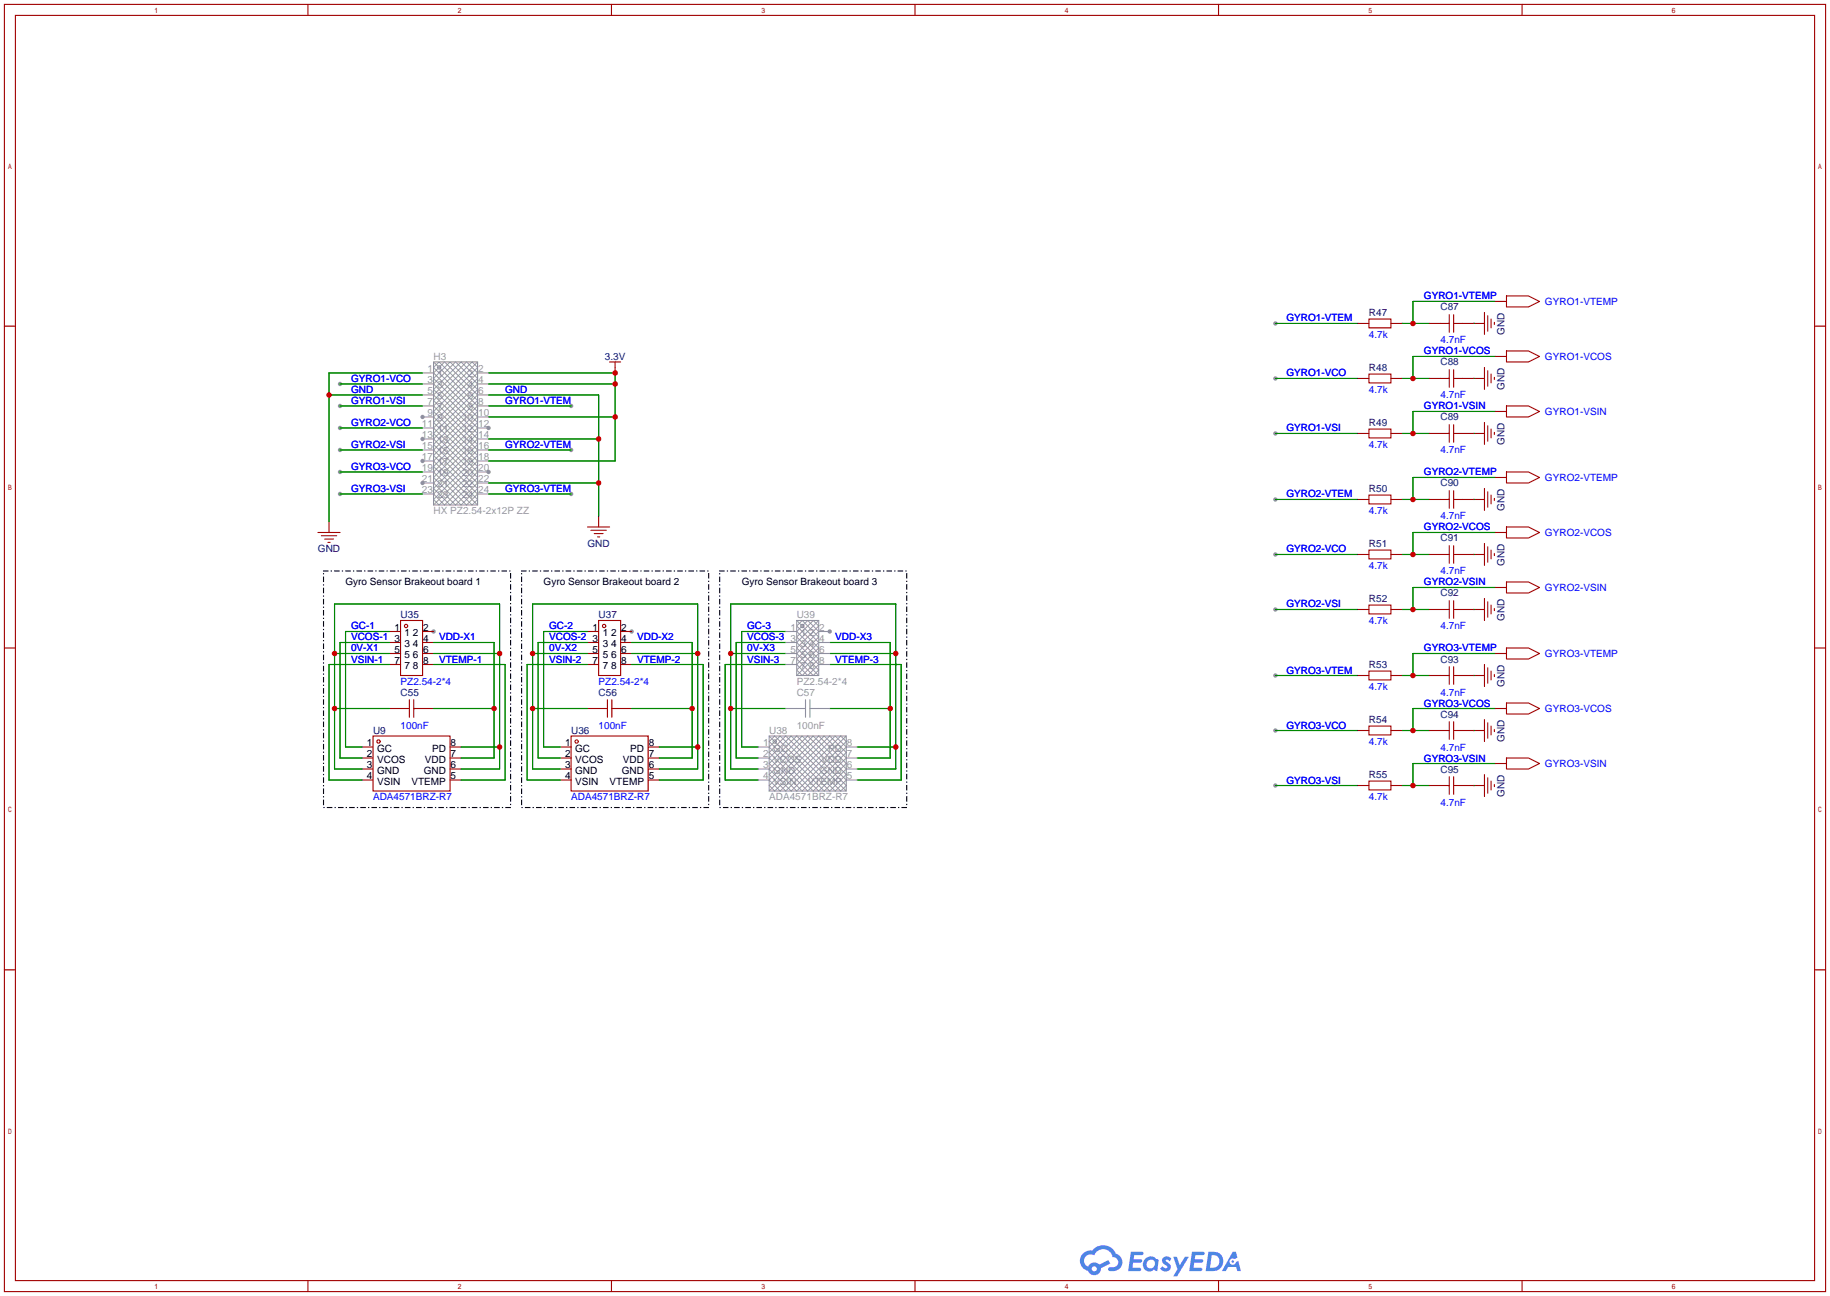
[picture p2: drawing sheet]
<svg xmlns="http://www.w3.org/2000/svg" width="422mm" height="299mm" viewBox="0 0 422 299" stroke-linecap="round" stroke-linejoin="round" font-family="sans-serif">
<g fill="#999">
<circle cx="100.1" cy="145.8" r=".51"/>
<circle cx="145.8" cy="145.8" r=".51"/>
<circle cx="191.5" cy="145.8" r=".51"/>
<circle cx="112.8" cy="109" r=".51"/>
<circle cx="97.5" cy="96.3" r=".51"/>
<circle cx="97.5" cy="101.3" r=".51"/>
<circle cx="112.8" cy="98.8" r=".51"/>
<circle cx="97.5" cy="106.4" r=".51"/>
<circle cx="97.5" cy="111.5" r=".51"/>
<circle cx="78.5" cy="88.6" r=".51"/>
<circle cx="78.5" cy="93.7" r=".51"/>
<circle cx="131.8" cy="93.7" r=".51"/>
<circle cx="78.5" cy="98.8" r=".51"/>
<circle cx="78.5" cy="103.9" r=".51"/>
<circle cx="131.8" cy="103.9" r=".51"/>
<circle cx="78.5" cy="109" r=".51"/>
<circle cx="78.5" cy="114" r=".51"/>
<circle cx="131.8" cy="114" r=".51"/>
<circle cx="294.4" cy="168.7" r=".51"/>
<circle cx="294.4" cy="181.4" r=".51"/>
<circle cx="294.4" cy="156" r=".51"/>
<circle cx="294.4" cy="128" r=".51"/>
<circle cx="294.4" cy="140.7" r=".51"/>
<circle cx="294.4" cy="115.3" r=".51"/>
<circle cx="294.4" cy="87.4" r=".51"/>
<circle cx="294.4" cy="100.1" r=".51"/>
<circle cx="294.4" cy="74.7" r=".51"/>
</g>
<g fill="none" stroke="#a10000" stroke-width=".25">
<path d="M1 1h420.4v297.2h-420.4zM3.6 3.6h415.2v292.1h-415.2zM71.1 1v2.6M141.1 1v2.6M211.2 1v2.6M281.3 1v2.6M351.3 1v2.6M1 75.3h2.6M418.8 75.3h2.6M1 149.6h2.6M418.8 149.6h2.6M1 223.9h2.6"/>
<path d="M418.8 223.9h2.6M71.1 295.7v2.5M141.1 295.7v2.5M211.2 295.7v2.5M281.3 295.7v2.5M351.3 295.7v2.5"/>
</g>
<g fill="#5487ff">
<path d="M268.5 290.3a1.3 1.3 0 0 1 1.9 .3l-.4 .6a.54 .54 0 0 0-1-.2l.2 .2a1.28 1.28 0 0 1 .8 2 1.53 1.53 0 0 1-2.2-.3l.5-.6 .8 .5a.31 .31 0 0 0 .3-.3 .31 .31 0 0 0-.2-.3 1.12 1.12 0 0 1-.7-1.9z"/>
<path d="M270.8 290.2h.8l.7 1.9 1.2-1.9h.9l-2.7 4.5h-.9l1-1.7z"/>
<path d="M261 289h2.3a.46 .46 0 0 1 .5 .1 .46 .46 0 0 1 .1 .5l-.3 .2h-1.8l-.1 .9h1.6a.4 .4 0 0 1 .3 .4 .4 .4 0 0 1-.4 .4h-1.6l-.2 1.2h1.4a.46 .46 0 0 1 .5 .1 .46 .46 0 0 1 .1 .5l-.4 .2h-2.6z"/>
<path d="M275.1 289h2.3a.47 .47 0 0 1 .5 .1 .47 .47 0 0 1 .1 .5l-.3 .2h-1.8l-.1 .9h1.6a.4 .4 0 0 1 .4 .4 .4 .4 0 0 1-.5 .4h-1.6l-.2 1.2h1.4a.46 .46 0 0 1 .5 .1 .46 .46 0 0 1 .1 .5l-.4 .2h-2.6z"/>
<path d="M284.5 289h.8l.3 1.3-.6 .4a.75 .75 0 0 0-1.1 .3 .75 .75 0 0 0 .5 1 .75 .75 0 0 0 .9-.6l.5-.3 .6 2.4h-.8l-.3-1h-1.8l-.5 1h-1z"/>
<path d="M278.9 289l-.6 4.5h1.4a2.27 2.27 0 0 0 2.7-2.3 2.27 2.27 0 0 0-2.7-2.2zM279.7 289.8a1.5 1.5 0 0 1 1.8 1.5 1.5 1.5 0 0 1-1.9 1.4h-.3z"/>
<path d="M264.4 290.6a1.6 1.6 0 0 0-.4 2.3 1.6 1.6 0 0 0 2.3 .2l.8 .4 .3-2.5-.1-.3h-.5a1.58 1.58 0 0 0-2.4-.1zM265 291.1a.99 .99 0 0 1 1.6 .6 .99 .99 0 0 1-1.3 1.1 .98 .98 0 0 1-.3-1.7z"/>
<path d="M250 289.4a2.37 2.37 0 0 0 1.1 4 1.54 1.54 0 0 0 1.8 1 1.54 1.54 0 0 0 1.2-1.6l2.2-1.1-.5-.8-2.1 1.1a1.57 1.57 0 0 0-2.6 .4 1.5 1.5 0 0 1-.7-2.1 1.5 1.5 0 0 1 2.2-.5 2.23 2.23 0 0 1 2.3-1.4 2.23 2.23 0 0 1 1.9 1.8 1.16 1.16 0 0 1 1.3 1.1 1.16 1.16 0 0 1-1.1 1.3h-.7a.47 .47 0 0 0-.5 .3 .47 .47 0 0 0 .4 .6 2.14 2.14 0 0 0 2.7-1.4 2.14 2.14 0 0 0-1.3-2.7 3.2 3.2 0 0 0-5.5-.7l-1.1 .1zM252 292.9a.6 .6 0 0 1 1.2 0 .6 .6 0 0 1-1.2 0z"/>
<circle cx="284.6" cy="291.3" r=".28"/>
</g>
<g fill="none" stroke="#a10000" stroke-width=".25">
<path d="M313.4 74.7h2.6M316 73.7h5.1v2h-5.1zM321.1 74.7h2.5M329.9 74.7h4.6M334.5 72.6v4.1M335.5 74.7h7.1M335.5 72.6v4.1M342.6 72.1v5.1M343.4 72.9v3.6M344.2 73.7v2M344.9 74.4v.5M345.2 69.6h2.5"/>
<path d="M347.7 68.3h5.1l2.5 1.3-2.5 1.3h-5.1zM140.7 83.6h2.6M142 83.6v2.5M313.4 87.4h2.6M316 86.4h5.1v2h-5.1zM316 99.1h5.1v2h-5.1zM321.1 87.4h2.5M329.9 87.4h4.6M334.5 85.3v4.1M334.5 98v4.1M335.5 87.4h7.1M335.5 85.3v4.1"/>
<path d="M335.5 98v4.1M342.6 84.8v5.1M342.6 97.5v5.1M343.4 85.6v3.6M343.4 98.3v3.6M344.2 86.4v2M344.2 99.1v2M344.9 87.1v.5M344.9 99.8v.5M345.2 82.3h2.5M345.2 95h2.5M347.7 81h5.1l2.5 1.3-2.5 1.3h-5.1z"/>
<path d="M347.7 93.7h5.1l2.5 1.3-2.5 1.3h-5.1zM138.2 119.1v2.6M313.4 115.3h2.6M313.4 100.1h2.6M316 114.3h5.1v2h-5.1zM321.1 115.3h2.5M321.1 100.1h2.5M329.9 115.3h4.6M329.9 100.1h4.6M334.5 113.3v4M335.5 115.3h7.1M335.5 100.1h7.1"/>
<path d="M335.5 113.3v4M342.6 112.8v5.1M343.4 113.5v3.6M344.2 114.3v2M344.9 115.1v.5M345.2 110.2h2.5M347.7 109h5.1l2.5 1.2-2.5 1.3h-5.1zM73.4 122.9h5.1M74.2 123.7h3.5M74.9 124.5h2.1M75.7 125.2h.5M75.9 120.4v2.5"/>
<path d="M135.6 121.7h5.1M136.4 122.4h3.6M137.2 123.2h2M137.9 124h.5M313.4 128h2.6M316 127h5.1v2h-5.1zM316 139.7h5.1v2h-5.1zM321.1 128h2.5M329.9 128h4.6M334.5 126v4M334.5 138.7v4M335.5 128h7.1"/>
<path d="M335.5 126v4M335.5 138.7v4M342.6 125.5v5.1M342.6 138.2v5.1M343.4 126.2v3.6M343.4 138.9v3.6M344.2 127v2M344.2 139.7v2M344.9 127.8v.5M345.2 122.9h2.5M345.2 135.6h2.5M347.7 121.7h5.1l2.5 1.2-2.5 1.3h-5.1z"/>
<path d="M347.7 134.4h5.1l2.5 1.2-2.5 1.3h-5.1zM89.9 145.8h2.6M89.9 153.4h2.6M89.9 148.3h2.6M89.9 150.9h2.6M92.5 143.3h5v12.7h-5zM97.5 145.8h2.6M97.5 153.4h2.6M97.5 148.3h2.6M97.5 150.9h2.6M135.6 145.8h2.6M135.6 153.4h2.6"/>
<path d="M135.6 148.3h2.6M135.6 150.9h2.6M138.2 143.3h5.1v12.7h-5.1zM143.3 145.8h2.5M143.3 153.4h2.5M143.3 148.3h2.5M143.3 150.9h2.5M313.4 156h2.6M313.4 140.7h2.6M316 154.9h5.1v2.1h-5.1zM321.1 156h2.5M321.1 140.7h2.5"/>
<path d="M329.9 156h4.6M329.9 140.7h4.6M334.5 153.9v4.1M335.5 156h7.1M335.5 140.7h7.1M335.5 153.9v4.1M342.6 153.4v5.1M343.4 154.2v3.5M344.2 154.9v2.1M344.9 140.5v.5M344.9 155.7v.5M345.2 150.9h2.5"/>
<path d="M347.7 149.6h5.1l2.5 1.3-2.5 1.2h-5.1zM83.6 172.5h2.5M83.6 175h2.5M83.6 177.5h2.5M86.1 169.9h17.8v12.7h-17.8zM89.9 163.6h4.6M94.5 161.5v4.1M95.5 163.6h4.6M95.5 161.5v4.1M103.9 172.5h2.5M103.9 175h2.5M103.9 177.5h2.5"/>
<path d="M129.3 172.5h2.5M129.3 175h2.5M129.3 177.5h2.5M131.8 169.9h17.8v12.7h-17.8zM135.6 163.6h4.6M140.2 161.5v4.1M141.2 163.6h4.6M141.2 161.5v4.1M149.6 172.5h2.5M149.6 175h2.5M149.6 177.5h2.5M313.4 168.7h2.6"/>
<path d="M316 167.6h5.1v2.1h-5.1zM321.1 168.7h2.5M329.9 168.7h4.6M334.5 166.6v4.1M334.5 179.3v4.1M335.5 168.7h7.1M335.5 166.6v4.1M335.5 179.3v4.1M342.6 166.1v5.1M342.6 178.8v5.1M343.4 166.9v3.5M343.4 179.6v3.5"/>
<path d="M344.2 167.6v2.1M344.9 168.4v.5M345.2 163.6h2.5M345.2 176.3h2.5M347.7 162.3h5.1l2.5 1.3-2.5 1.2h-5.1zM347.7 175h5.1l2.5 1.3-2.5 1.2h-5.1zM83.6 180.1h2.5M103.9 180.1h2.5M129.3 180.1h2.5M149.6 180.1h2.5M313.4 181.4h2.6M316 180.3h5.1v2.1h-5.1z"/>
<path d="M321.1 181.4h2.5M329.9 181.4h4.6M335.5 181.4h7.1M344.2 180.3v2.1M344.9 181.1v.5"/>
<circle cx="93.7" cy="144.5" r=".38"/>
<circle cx="139.4" cy="144.5" r=".38"/>
<circle cx="87.4" cy="171.2" r=".38"/>
<circle cx="133.1" cy="171.2" r=".38"/>
</g>
<g fill="none" stroke="#008700" stroke-width=".25">
<path d="M294.4 74.7h19M323.6 74.7h6.3M340.1 74.7h.1M345.2 69.6h-19.1v5.1M75.9 91.2h21.6M78.5 88.6h19M78.5 93.7h19M78.5 98.8h19M97.5 86.1h-21.6v34.3M112.8 86.1h29.2v20.3h-29.2M112.8 88.6h29.2M112.8 96.3h29.2"/>
<path d="M112.8 91.2h25.4v27.9M112.8 93.7h19M294.4 87.4h19M323.6 87.4h6.3M340.1 87.4h.1M345.2 82.3h-19.1v5.1M345.2 95h-19.1v5.1M78.5 103.9h19M78.5 109h19M78.5 114h19M112.8 111.5h25.4M112.8 101.3h25.4"/>
<path d="M112.8 103.9h19M112.8 114h19M294.4 115.3h19M294.4 100.1h19M323.6 115.3h6.3M323.6 100.1h6.3M340.1 100.1h.1M340.1 115.3h.1M345.2 110.2h-19.1v5.1M294.4 128h19M323.6 128h6.3M340.1 128h.1"/>
<path d="M345.2 122.9h-19.1v5.1M345.2 135.6h-19.1v5.1M77.2 150.9h12.7M89.9 145.8h-10.1v26.7h3.8M89.9 148.3h-11.4v26.7h5.1M89.9 153.4h-14v26.7h7.7M100.1 148.3h13.9v26.7h-7.6M100.1 153.4h16.5v26.7h-10.2M100.1 150.9h15.2M122.9 150.9h12.7M135.6 145.8h-10.1v26.7h3.8M135.6 148.3h-11.4v26.7h5.1"/>
<path d="M135.6 153.4h-13.9v26.7h7.6M145.8 148.3h14v26.7h-7.7M145.8 153.4h16.5v26.7h-10.2M145.8 150.9h15.2M168.7 150.9h12.7M181.4 145.8h-10.2v26.7h3.8M181.4 148.3h-11.5v26.7h5.1M181.4 153.4h-14v26.7h7.6M191.5 148.3h14v26.7h-7.6M191.5 153.4h16.5v26.7h-10.1M191.5 150.9h15.3M294.4 156h19"/>
<path d="M294.4 140.7h19M323.6 156h6.3M323.6 140.7h6.3M340.1 140.7h.1M340.1 156h.1M345.2 150.9h-19.1v5.1M77.2 163.6h12.7M83.6 177.5h-6.4v-38.1h38.1v38.1h-8.9M100.1 163.6h13.9M106.4 172.5h8.9M122.9 163.6h12.7M129.3 177.5h-6.4v-38.1h38.1v38.1h-8.9"/>
<path d="M145.8 163.6h14M152.1 172.5h8.9M168.7 163.6h12.7M175 177.5h-6.3v-38.1h38.1v38.1h-8.9M191.5 163.6h14M197.9 172.5h8.9M294.4 168.7h19M323.6 168.7h6.3M340.1 168.7h.1M345.2 163.6h-19.1v5.1M345.2 176.3h-19.1v5.1M294.4 181.4h19"/>
<path d="M323.6 181.4h6.3M340.1 181.4h.1"/>
</g>
<path d="M74.7 131.8h43.2v54.6h-43.2zM120.4 131.8h43.2v54.6h-43.2zM166.1 131.8h43.2v54.6h-43.2z" fill="none" stroke="#000" stroke-width=".25" stroke-dasharray="1 .8 0 .8"/>
<g fill="none" stroke="#999" stroke-width=".25">
<path d="M97.5 86.1h2.6M97.5 88.6h2.6M97.5 91.2h2.6M97.5 93.7h2.6M97.5 96.3h2.6M97.5 98.8h2.6M100.1 83.6h10.1v33h-10.1zM110.2 86.1h2.6M110.2 88.6h2.6M110.2 91.2h2.6M110.2 93.7h2.6M110.2 96.3h2.6"/>
<path d="M110.2 98.8h2.6M97.5 114h2.6M97.5 111.5h2.6M97.5 109h2.6M97.5 106.4h2.6M97.5 103.9h2.6M97.5 101.3h2.6M110.2 114h2.6M110.2 111.5h2.6M110.2 109h2.6M110.2 106.4h2.6M110.2 103.9h2.6"/>
<path d="M110.2 101.3h2.6M181.4 145.8h2.5M181.4 153.4h2.5M181.4 148.3h2.5M181.4 150.9h2.5M183.9 143.3h5.1v12.7h-5.1zM189 145.8h2.5M189 153.4h2.5M189 148.3h2.5M189 150.9h2.5M175 172.5h2.5M175 175h2.5"/>
<path d="M175 177.5h2.5M177.5 169.9h17.8v12.7h-17.8zM181.4 163.6h4.5M185.9 161.5v4.1M186.9 163.6h4.6M186.9 161.5v4.1M195.3 172.5h2.6M195.3 175h2.6M195.3 177.5h2.6M175 180.1h2.5M195.3 180.1h2.6"/>
<circle cx="101.3" cy="84.8" r=".38"/>
<circle cx="185.2" cy="144.5" r=".38"/>
<circle cx="178.8" cy="171.2" r=".38"/>
</g>
<g fill="none" stroke="#999" stroke-width=".23">
<path d="M100.1 83.6l10.1 10.1-10.1 10.2 10.1 10.1-2.5 2.6-7.6-7.6 10.1-10.2-10.1-10.2 5.1-5 5 5-10.1 10.2 10.1 10.2-7.6 7.6-2.5-2.6 10.1-10.1-10.1-10.2 10.1-10.1M101.3 83.6l-1.2 1.2 10.1 10.2-10.1 10.2 10.1 10.1-1.2 1.3-8.9-8.9 10.1-10.2-10.1-10.1 3.8-3.8 6.3 6.3-10.1 10.2 10.1 10.1-6.3 6.4-3.8-3.8 10.1-10.2-10.1-10.1 8.9-8.9 1.2 1.2-10.1 10.2 10.1 10.2-10.1 10.1 1.2 1.3 8.9-8.9-10.1-10.2 10.1-10.1-3.8-3.8-6.3 6.3 10.1 10.2-10.1 10.1 6.3 6.4 3.8-3.8-10.1-10.2 10.1-10.1zM101.5 84.5l.2 .2M101.7 85l-.2 .2M100.1 116.6l10.1-10.2-10.1-10.1 10.1-10.2-2.5-2.5-7.6 7.6 10.1 10.1-10.1 10.2 5.1 5.1 5-5.1-10.1-10.2 10.1-10.1-7.6-7.6-2.5 2.5 10.1 10.2-10.1 10.1 10.1 10.2M183.9 144.5l1.3-1.2 3.8 3.8-5.1 5 3.8 3.9 1.3-1.3-5.1-5.1 5.1-5.1-1.3-1.2-3.8 3.8 5.1 5-3.8 3.9-1.3-1.3 5.1-5.1zM183.9 156l5.1-5.1-5.1-5.1 2.5-2.5 2.6 2.5-5.1 5.1 5.1 5.1M183.9 143.3l5.1 5-5.1 5.1 2.5 2.6 2.6-2.6-5.1-5.1 5.1-5M185.3 144.2l.2 .2M185.5 144.7l-.2 .2M177.5 171.2l1.3-1.3 12.7 12.7 3.8-3.8-8.9-8.9-8.9 8.9 3.9 3.8 12.7-12.7 1.2 1.3-11.4 11.4-6.4-6.3 6.4-6.4 11.4 11.5-1.2 1.2-12.7-12.7-3.9 3.8 8.9 8.9 8.9-8.9-3.8-3.8-12.7 12.7-1.3-1.2 11.5-11.5 6.3 6.4-6.3 6.3zM177.5 169.9l12.7 12.7 5.1-5.1-7.6-7.6-10.2 10.2 2.6 2.5 12.7-12.7 2.5 2.6-10.1 10.1-7.7-7.6 5.1-5.1 12.7 12.7"/>
<path d="M179 170.9l.2 .1M179.2 171.4l-.2 .1M195.3 169.9l-12.7 12.7-5.1-5.1 7.7-7.6 10.1 10.2-2.5 2.5-12.7-12.7-2.6 2.6 10.2 10.1 7.6-7.6-5.1-5.1-12.7 12.7"/>
</g>
<g fill="#c00">
<circle cx="77.2" cy="163.6" r=".63"/>
<circle cx="77.2" cy="150.9" r=".63"/>
<circle cx="115.3" cy="150.9" r=".63"/>
<circle cx="115.3" cy="172.5" r=".63"/>
<circle cx="114" cy="163.6" r=".63"/>
<circle cx="122.9" cy="163.6" r=".63"/>
<circle cx="122.9" cy="150.9" r=".63"/>
<circle cx="161" cy="150.9" r=".63"/>
<circle cx="161" cy="172.5" r=".63"/>
<circle cx="159.8" cy="163.6" r=".63"/>
<circle cx="168.7" cy="163.6" r=".63"/>
<circle cx="168.7" cy="150.9" r=".63"/>
<circle cx="206.8" cy="150.9" r=".63"/>
<circle cx="206.8" cy="172.5" r=".63"/>
<circle cx="205.5" cy="163.6" r=".63"/>
<circle cx="142" cy="86.1" r=".63"/>
<circle cx="142" cy="88.6" r=".63"/>
<circle cx="142" cy="96.3" r=".63"/>
<circle cx="138.2" cy="111.5" r=".63"/>
<circle cx="138.2" cy="101.3" r=".63"/>
<circle cx="75.9" cy="91.2" r=".63"/>
<circle cx="326.1" cy="168.7" r=".63"/>
<circle cx="326.1" cy="181.4" r=".63"/>
<circle cx="326.1" cy="156" r=".63"/>
<circle cx="326.1" cy="128" r=".63"/>
<circle cx="326.1" cy="140.7" r=".63"/>
<circle cx="326.1" cy="115.3" r=".63"/>
<circle cx="326.1" cy="87.4" r=".63"/>
<circle cx="326.1" cy="100.1" r=".63"/>
<circle cx="326.1" cy="74.7" r=".63"/>
</g>
<g font-size="2.3" fill="#00f">
<text x="328.7" y="69.1">GYRO1-VTEMP</text>
<text x="356.6" y="70.4">GYRO1-VTEMP</text>
<text x="296.9" y="74.2">GYRO1-VTEM</text>
<text x="316" y="78">4.7k</text>
<text x="328.7" y="81.8">GYRO1-VCOS</text>
<text x="332.5" y="79.3">4.7nF</text>
<text x="356.6" y="83.1">GYRO1-VCOS</text>
<text x="81" y="88.2">GYRO1-VCO</text>
<text x="296.9" y="86.9">GYRO1-VCO</text>
<text x="81" y="90.7">GND</text>
<text x="81" y="93.3">GYRO1-VSI</text>
<text x="116.6" y="90.7">GND</text>
<text x="116.6" y="93.3">GYRO1-VTEM</text>
<text x="316" y="90.7">4.7k</text>
<text x="328.7" y="94.5">GYRO1-VSIN</text>
<text x="332.5" y="92">4.7nF</text>
<text x="356.6" y="95.8">GYRO1-VSIN</text>
<text x="81" y="98.3">GYRO2-VCO</text>
<text x="296.9" y="99.6">GYRO1-VSI</text>
<text x="81" y="103.4">GYRO2-VSI</text>
<text x="116.6" y="103.4">GYRO2-VTEM</text>
<text x="316" y="103.4">4.7k</text>
<text x="332.5" y="104.7">4.7nF</text>
<text x="81" y="108.5">GYRO3-VCO</text>
<text x="81" y="113.6">GYRO3-VSI</text>
<text x="116.6" y="113.6">GYRO3-VTEM</text>
<text x="328.7" y="109.8">GYRO2-VTEMP</text>
<text x="356.6" y="111">GYRO2-VTEMP</text>
<text x="296.9" y="114.9">GYRO2-VTEM</text>
<text x="316" y="118.7">4.7k</text>
<text x="332.5" y="119.9">4.7nF</text>
<text x="328.7" y="122.5">GYRO2-VCOS</text>
<text x="356.6" y="123.7">GYRO2-VCOS</text>
<text x="296.9" y="127.6">GYRO2-VCO</text>
<text x="316" y="131.4">4.7k</text>
<text x="328.7" y="135.2">GYRO2-VSIN</text>
<text x="332.5" y="132.6">4.7nF</text>
<text x="356.6" y="136.4">GYRO2-VSIN</text>
<text x="296.9" y="140.3">GYRO2-VSI</text>
<text x="81" y="145.3">GC-1</text>
<text x="81" y="147.9">VCOS-1</text>
<text x="101.3" y="147.9">VDD-X1</text>
<text x="126.7" y="145.3">GC-2</text>
<text x="126.7" y="147.9">VCOS-2</text>
<text x="147.1" y="147.9">VDD-X2</text>
<text x="172.5" y="145.3">GC-3</text>
<text x="172.5" y="147.9">VCOS-3</text>
<text x="192.8" y="147.9">VDD-X3</text>
<text x="316" y="144.1">4.7k</text>
<text x="332.5" y="145.3">4.7nF</text>
<text x="81" y="153">VSIN-1</text>
<text x="81" y="150.4">0V-X1</text>
<text x="101.3" y="153">VTEMP-1</text>
<text x="126.7" y="153">VSIN-2</text>
<text x="126.7" y="150.4">0V-X2</text>
<text x="147.1" y="153">VTEMP-2</text>
<text x="172.5" y="153">VSIN-3</text>
<text x="172.5" y="150.4">0V-X3</text>
<text x="192.8" y="153">VTEMP-3</text>
<text x="296.9" y="155.5">GYRO3-VTEM</text>
<text x="328.7" y="150.4">GYRO3-VTEMP</text>
<text x="356.6" y="151.7">GYRO3-VTEMP</text>
<text x="92.5" y="158">PZ2.54-2*4</text>
<text x="138.2" y="158">PZ2.54-2*4</text>
<text x="316" y="159.3">4.7k</text>
<text x="332.5" y="160.6">4.7nF</text>
<text x="328.7" y="163.1">GYRO3-VCOS</text>
<text x="356.6" y="164.4">GYRO3-VCOS</text>
<text x="92.5" y="168.2">100nF</text>
<text x="138.2" y="168.2">100nF</text>
<text x="296.9" y="168.2">GYRO3-VCO</text>
<text x="316" y="172">4.7k</text>
<text x="332.5" y="173.3">4.7nF</text>
<text x="328.7" y="175.8">GYRO3-VSIN</text>
<text x="356.6" y="177.1">GYRO3-VSIN</text>
<text x="86.1" y="184.7">ADA4571BRZ-R7</text>
<text x="131.8" y="184.7">ADA4571BRZ-R7</text>
<text x="296.9" y="180.9">GYRO3-VSI</text>
<text x="316" y="184.7">4.7k</text>
<text x="332.5" y="186">4.7nF</text>
</g>
<g font-size="2.3" fill="#000080">
<text x="332.5" y="71.7">C87</text>
<text x="316" y="72.9">R47</text>
<text x="347.3" y="77.2" transform="rotate(-90 347.3 77.2)">GND</text>
<text x="139.6" y="83.1">3.3V</text>
<text x="316" y="85.6">R48</text>
<text x="332.5" y="84.4">C88</text>
<text x="347.3" y="89.9" transform="rotate(-90 347.3 89.9)">GND</text>
<text x="316" y="98.3">R49</text>
<text x="332.5" y="97.1">C89</text>
<text x="347.3" y="102.6" transform="rotate(-90 347.3 102.6)">GND</text>
<text x="316" y="113.6">R50</text>
<text x="332.5" y="112.3">C90</text>
<text x="347.3" y="117.9" transform="rotate(-90 347.3 117.9)">GND</text>
<text x="332.5" y="125">C91</text>
<text x="73.4" y="127.6">GND</text>
<text x="135.6" y="126.3">GND</text>
<text x="316" y="126.3">R51</text>
<text x="347.3" y="130.6" transform="rotate(-90 347.3 130.6)">GND</text>
<text x="332.5" y="137.7">C92</text>
<text x="92.5" y="142.8">U35</text>
<text x="138.2" y="142.8">U37</text>
<text x="316" y="139">R52</text>
<text x="347.3" y="143.3" transform="rotate(-90 347.3 143.3)">GND</text>
<text x="316" y="154.2">R53</text>
<text x="332.5" y="153">C93</text>
<text x="92.5" y="160.6">C55</text>
<text x="138.2" y="160.6">C56</text>
<text x="347.3" y="158.5" transform="rotate(-90 347.3 158.5)">GND</text>
<text x="316" y="166.9">R54</text>
<text x="332.5" y="165.7">C94</text>
<text x="86.1" y="169.5">U9</text>
<text x="131.8" y="169.5">U36</text>
<text x="347.3" y="171.2" transform="rotate(-90 347.3 171.2)">GND</text>
<text x="316" y="179.6">R55</text>
<text x="332.5" y="178.4">C95</text>
<text x="347.3" y="183.9" transform="rotate(-90 347.3 183.9)">GND</text>
</g>
<g font-size="2.3" fill="#999">
<text x="100.1" y="83.1">H3</text>
<text x="98.7" y="85.9">1</text>
<text x="98.7" y="88.4">3</text>
<text x="101" y="87.1">1</text>
<text x="101" y="89.7">3</text>
<text x="108" y="89.7">4</text>
<text x="108" y="87.1">2</text>
<text x="110.4" y="88.4">4</text>
<text x="110.4" y="85.9">2</text>
<text x="98.7" y="91">5</text>
<text x="98.7" y="93.5">7</text>
<text x="101" y="92.2">5</text>
<text x="101" y="94.8">7</text>
<text x="108" y="94.8">8</text>
<text x="108" y="92.2">6</text>
<text x="110.4" y="93.5">8</text>
<text x="110.4" y="91">6</text>
<text x="97.4" y="98.6">11</text>
<text x="97.4" y="101.1">13</text>
<text x="98.7" y="96">9</text>
<text x="101" y="97.3">9</text>
<text x="101" y="99.8">11</text>
<text x="106.7" y="99.8">12</text>
<text x="106.7" y="97.3">10</text>
<text x="110.4" y="101.1">14</text>
<text x="110.4" y="98.6">12</text>
<text x="110.4" y="96">10</text>
<text x="97.4" y="103.7">15</text>
<text x="97.4" y="106.2">17</text>
<text x="101" y="102.4">13</text>
<text x="101" y="104.9">15</text>
<text x="101" y="107.5">17</text>
<text x="106.7" y="107.5">18</text>
<text x="106.7" y="104.9">16</text>
<text x="106.7" y="102.4">14</text>
<text x="110.4" y="106.2">18</text>
<text x="110.4" y="103.7">16</text>
<text x="97.4" y="108.7">19</text>
<text x="97.4" y="111.3">21</text>
<text x="97.4" y="113.8">23</text>
<text x="101" y="110">19</text>
<text x="101" y="112.5">21</text>
<text x="106.7" y="112.5">22</text>
<text x="106.7" y="110">20</text>
<text x="110.4" y="113.8">24</text>
<text x="110.4" y="111.3">22</text>
<text x="110.4" y="108.7">20</text>
<text x="100.1" y="118.7">HX PZ2.54-2x12P ZZ</text>
<text x="101" y="115.1">23</text>
<text x="106.7" y="115.1">24</text>
<text x="183.9" y="142.8">U39</text>
<text x="182.5" y="145.6">1</text>
<text x="182.5" y="148.1">3</text>
<text x="184.8" y="146.8">1</text>
<text x="184.8" y="149.4">3</text>
<text x="186.8" y="149.4">4</text>
<text x="186.8" y="146.8">2</text>
<text x="189.1" y="148.1">4</text>
<text x="189.1" y="145.6">2</text>
<text x="182.5" y="150.6">5</text>
<text x="182.5" y="153.2">7</text>
<text x="184.8" y="151.9">5</text>
<text x="184.8" y="154.5">7</text>
<text x="186.8" y="154.5">8</text>
<text x="186.8" y="151.9">6</text>
<text x="189.1" y="153.2">8</text>
<text x="189.1" y="150.6">6</text>
<text x="183.9" y="160.6">C57</text>
<text x="183.9" y="158">PZ2.54-2*4</text>
<text x="176.1" y="172.2">1</text>
<text x="177.5" y="169.5">U38</text>
<text x="178.5" y="173.5">GC</text>
<text x="183.9" y="168.2">100nF</text>
<text x="191.2" y="173.5">PD</text>
<text x="195.5" y="172.2">8</text>
<text x="176.1" y="174.8">2</text>
<text x="176.1" y="177.3">3</text>
<text x="176.1" y="179.9">4</text>
<text x="178.5" y="176">VCOS</text>
<text x="178.5" y="178.6">GND</text>
<text x="189.3" y="178.6">GND</text>
<text x="189.5" y="176">VDD</text>
<text x="195.5" y="179.9">5</text>
<text x="195.5" y="177.3">6</text>
<text x="195.5" y="174.8">7</text>
<text x="177.5" y="184.7">ADA4571BRZ-R7</text>
<text x="178.5" y="181.1">VSIN</text>
<text x="186.4" y="181.1">VTEMP</text>
</g>
<g font-size="2.3">
<text x="79.8" y="135.2">Gyro Sensor Brakeout board 1</text>
<text x="125.5" y="135.2">Gyro Sensor Brakeout board 2</text>
<text x="171.2" y="135.2">Gyro Sensor Brakeout board 3</text>
<text x="91" y="145.6">1</text>
<text x="91" y="148.1">3</text>
<text x="93.4" y="146.8">1</text>
<text x="93.4" y="149.4">3</text>
<text x="95.3" y="149.4">4</text>
<text x="95.3" y="146.8">2</text>
<text x="97.7" y="148.1">4</text>
<text x="97.7" y="145.6">2</text>
<text x="136.8" y="145.6">1</text>
<text x="136.8" y="148.1">3</text>
<text x="139.1" y="146.8">1</text>
<text x="139.1" y="149.4">3</text>
<text x="141" y="149.4">4</text>
<text x="141" y="146.8">2</text>
<text x="143.4" y="148.1">4</text>
<text x="143.4" y="145.6">2</text>
<text x="91" y="150.6">5</text>
<text x="91" y="153.2">7</text>
<text x="93.4" y="151.9">5</text>
<text x="93.4" y="154.5">7</text>
<text x="95.3" y="154.5">8</text>
<text x="95.3" y="151.9">6</text>
<text x="97.7" y="153.2">8</text>
<text x="97.7" y="150.6">6</text>
<text x="136.8" y="150.6">5</text>
<text x="136.8" y="153.2">7</text>
<text x="139.1" y="151.9">5</text>
<text x="139.1" y="154.5">7</text>
<text x="141" y="154.5">8</text>
<text x="141" y="151.9">6</text>
<text x="143.4" y="153.2">8</text>
<text x="143.4" y="150.6">6</text>
<text x="84.7" y="172.2">1</text>
<text x="87" y="173.5">GC</text>
<text x="99.7" y="173.5">PD</text>
<text x="104" y="172.2">8</text>
<text x="130.4" y="172.2">1</text>
<text x="132.8" y="173.5">GC</text>
<text x="145.5" y="173.5">PD</text>
<text x="149.7" y="172.2">8</text>
<text x="84.7" y="174.8">2</text>
<text x="84.7" y="177.3">3</text>
<text x="84.7" y="179.9">4</text>
<text x="87" y="176">VCOS</text>
<text x="87" y="178.6">GND</text>
<text x="97.8" y="178.6">GND</text>
<text x="98.1" y="176">VDD</text>
<text x="104" y="179.9">5</text>
<text x="104" y="177.3">6</text>
<text x="104" y="174.8">7</text>
<text x="130.4" y="174.8">2</text>
<text x="130.4" y="177.3">3</text>
<text x="130.4" y="179.9">4</text>
<text x="132.8" y="176">VCOS</text>
<text x="132.8" y="178.6">GND</text>
<text x="143.5" y="178.6">GND</text>
<text x="143.8" y="176">VDD</text>
<text x="149.7" y="179.9">5</text>
<text x="149.7" y="177.3">6</text>
<text x="149.7" y="174.8">7</text>
<text x="87" y="181.1">VSIN</text>
<text x="95" y="181.1">VTEMP</text>
<text x="132.8" y="181.1">VSIN</text>
<text x="140.7" y="181.1">VTEMP</text>
</g>
</svg>
